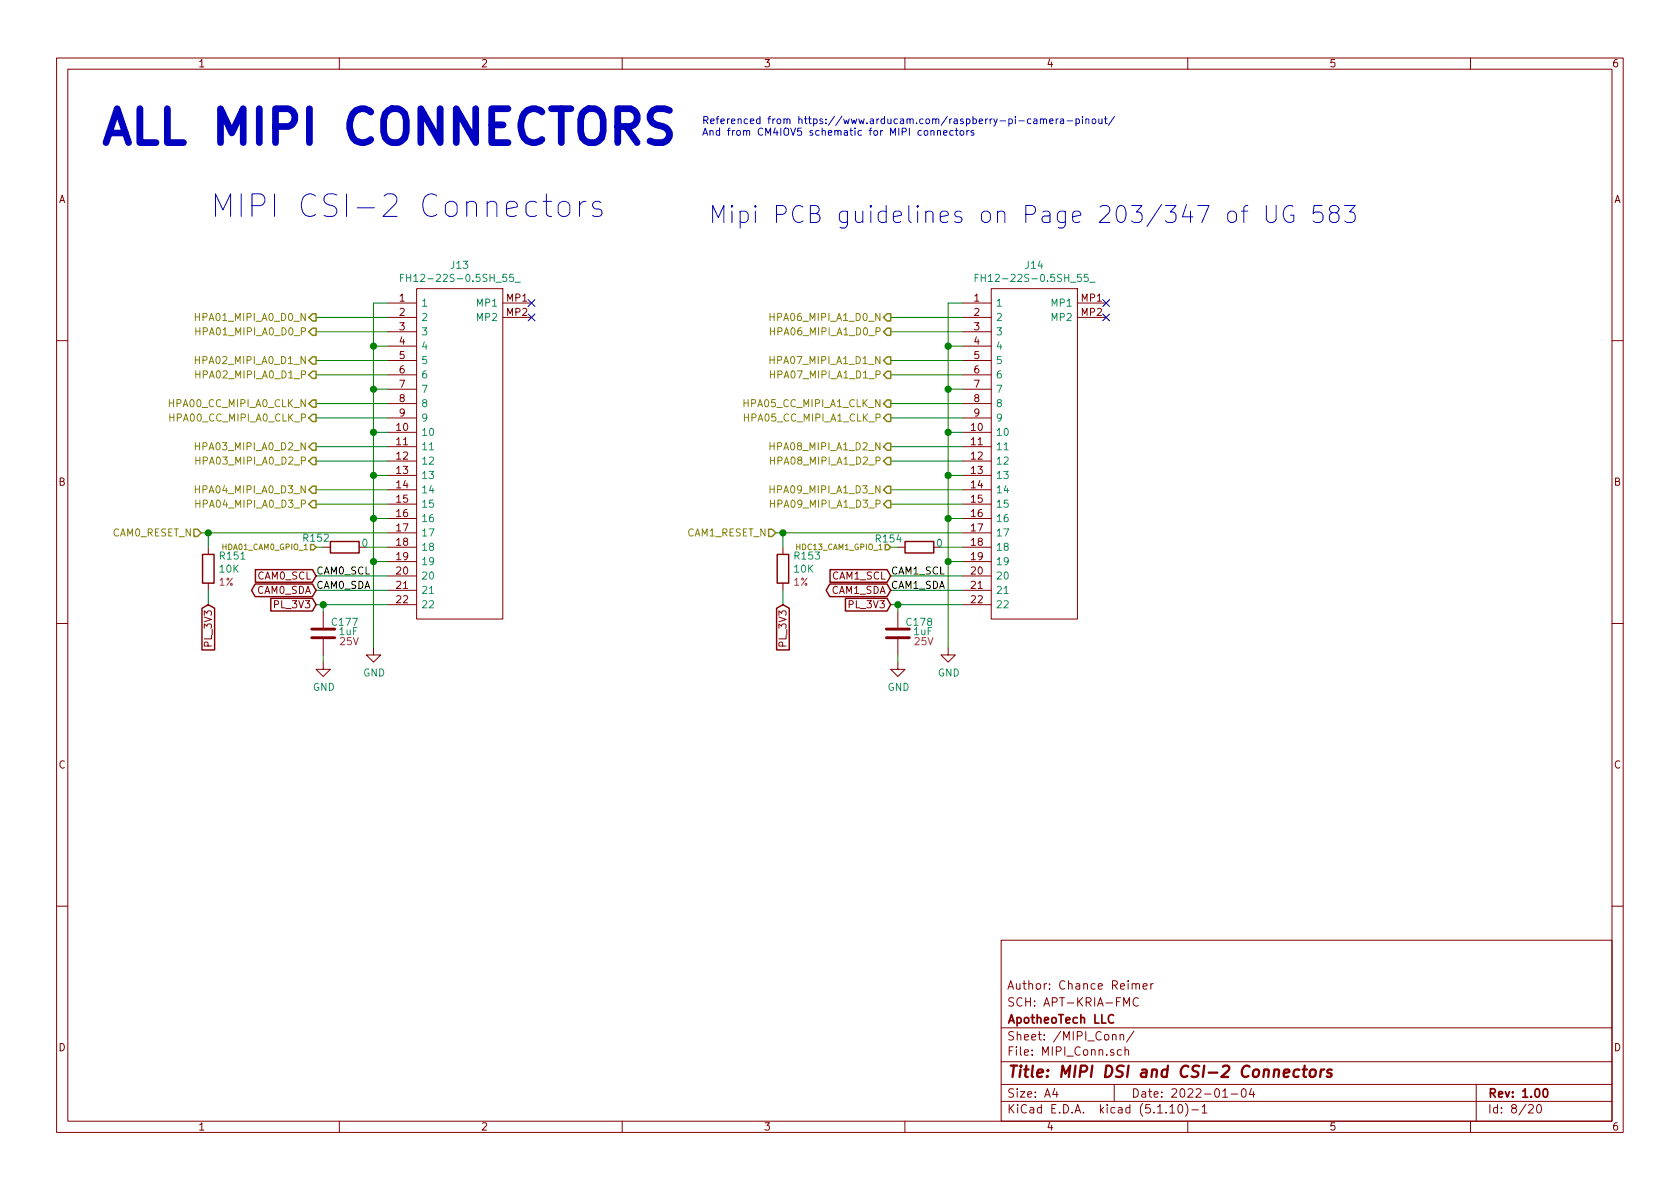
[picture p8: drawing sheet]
<svg xmlns="http://www.w3.org/2000/svg" width="297mm" height="210mm" viewBox="0 0 297 210" stroke-linecap="round" stroke-linejoin="round" font-family="sans-serif">
<g fill="none" stroke="#840000" stroke-width=".18">
<path d="M10 10.3h277v189.9h-277zM12 12.2h273v186.1h-273zM60 10.3v1.9M110 10.3v1.9M160 10.3v1.9M210 10.3v1.9M260 10.3v1.9M68.6 53.6h5.1M68.6 56.1h5.1M68.6 58.7h5.1M73.7 51h15.2v58.5h-15.2zM88.9 53.6h5.1"/>
<path d="M88.9 56.1h5.1M170.2 53.6h5.1M170.2 56.1h5.1M170.2 58.7h5.1M175.3 51h15.2v58.5h-15.2zM190.5 53.6h5.1M190.5 56.1h5.1M10 60.2h2M68.6 76.4h5.1M68.6 79h5.1M68.6 61.2h5.1M68.6 63.7h5.1"/>
<path d="M68.6 66.3h5.1M68.6 68.8h5.1M68.6 71.4h5.1M68.6 73.9h5.1M170.2 76.4h5.1M170.2 79h5.1M170.2 61.2h5.1M170.2 63.7h5.1M170.2 66.3h5.1M170.2 68.8h5.1M170.2 71.4h5.1M170.2 73.9h5.1"/>
<path d="M285 60.2h2M36.8 96.8v1.2M57.1 96.8h1.3M68.6 81.5h5.1M68.6 84.1h5.1M68.6 86.6h5.1M68.6 89.1h5.1M68.6 91.7h5.1M68.6 94.2h5.1M68.6 96.8h5.1M68.6 99.3h5.1M138.4 96.8v1.2"/>
<path d="M158.7 96.8h1.3M170.2 81.5h5.1M170.2 84.1h5.1M170.2 86.6h5.1M170.2 89.1h5.1M170.2 91.7h5.1M170.2 94.2h5.1M170.2 96.8h5.1M170.2 99.3h5.1M10 110.3h2M36.8 103.1v1.3M57.1 117.1v1.3h1.3l-1.3 1.2-1.2-1.2h1.2"/>
<path d="M57.1 108.2v2.8M57.1 113v2.8M66 114.5v1.3h1.3l-1.3 1.3-1.2-1.3h1.2M68.6 101.8h5.1M68.6 104.4h5.1M68.6 106.9h5.1M138.4 103.1v1.3M158.7 117.1v1.3h1.3l-1.3 1.2-1.2-1.2h1.2M158.7 108.2v2.8M158.7 113v2.8M167.6 114.5v1.3h1.3l-1.3 1.3-1.2-1.3h1.2M170.2 101.8h5.1"/>
<path d="M170.2 104.4h5.1M170.2 106.9h5.1M285 110.3h2M10 160.2h2M177 166.3h108v32h-108zM198.7 177.9v-1.5l.5 1.1 .5-1.1v1.5M200.2 174.1l.1-.1a.37 .37 0 0 1 .5 .1v.8M200.8 174.1l.2-.2 .4 .1 .1 .9M201.3 176.6a.7 .7 0 0 0-.9 .2 .7 .7 0 0 0 .1 .9 .55 .55 0 0 0 .8 .1M202.1 174.4l.7-.1v-.3l-.5-.1-.2 .2 .1 .7h.6M203.5 173.9v1M203.9 173.9l-.3 .1-.1 .2"/>
<path d="M285 160.2h2M60 198.3v1.9M110 198.3v1.9M160 198.3v1.9M177 194.8h108M177 191.8h108M177 187.8h108M177 181.8h108M186.5 192.5l-.4 1h1M186.8 193v1M196.7 183.1l.2-.2 .4 .1v.9M197 191.8v3"/>
<path d="M198 183.1l.3-.2 .3 .1 .1 .9M198 182.9v1M198.3 185.7l-.5-.1-.2 .3v.6l.2 .1 .5-.1M198.9 185.7l.2-.1 .4 .1v.9M198.9 185.1v1.5M200.5 182.3l-1.3 2M206.8 195.8l.5-.5v1.5M206.8 196.8h.9M208.5 195.4l.1-.1a.8 .8 0 0 1 .5 .8 .8 .8 0 0 1-.5 .7 1 1 0 0 1-.1-1.4zM209.6 195.1a1.71 1.71 0 0 1 0 2.3M210 198.3v1.9M210.7 196.3h1.2"/>
<path d="M212.5 195.8l.5-.5v1.5M212.5 196.8h.9M216.2 194h.8M217.7 193.5h1.1M219.6 192.7l.4-.2a.94 .94 0 0 1 0 1.5 .82 .82 0 0 1-.4-1.3zM221.3 192.5l-.4 1h.9M221.6 193v1M260 198.3v1.9M261 191.8v6.5M270.3 195.5l.2-.2h.3l.3 .5-.9 1h.9M271.8 195.5l.4-.2a.94 .94 0 0 1 0 1.5 .79 .79 0 0 1-.4-1.3z"/>
</g>
<path d="M196.9 179.6a.59 .59 0 0 0-.8 0 .59 .59 0 0 0-.1 .7 .56 .56 0 0 0 .2 .5 .56 .56 0 0 0 .7 0M272.9 192.7l.4-.2a.94 .94 0 0 1 0 1.5l-.4-.3-.1-.6z" fill="none" stroke="#840000" stroke-width=".3"/>
<path d="M227 189.8l1-.2-.1-.4-.5-.1-.4 .3v.9l.2 .1 .6-.1M229.7 189.2a.68 .68 0 0 0-.9 .3l-.1 .6 .1 .2 .2 .1 .6-.1M230.3 189.1h.8M230.7 188.4l-.2 1.8 .1 .1 .3 .1M231.7 189.3a.53 .53 0 0 1 .6-.2 .53 .53 0 0 1 .4 .4l-.1 .6a.54 .54 0 0 1-.5 .4 .54 .54 0 0 1-.6-.4zM233.6 189.1l-.2 1.3M234.1 189.1a.54 .54 0 0 0-.6 .4M235.5 189.2a.49 .49 0 0 0-.8 .3l.2 .3 .5 .1 .1 .2-.4 .3-.5-.1" fill="none" stroke="#840000" stroke-width=".41"/>
<path d="M70.8 49.1h.4M71.4 48.5h-.6v1.3M71.9 49.1h.7M71.9 48.5v1.3M90.8 48.5h-.6l-.1 .6 .5-.1 .2 .2v.3l-.2 .3-.5-.1M91.1 49.9h.9M172.4 49.1h.4M173 48.5h-.6v1.3M173.5 49.1h.7M173.5 48.5v1.3M192.4 48.5h-.6l-.1 .6 .5-.1 .2 .2v.3l-.2 .3-.5-.1M192.7 49.9h.9" fill="none" stroke="#008484" stroke-width=".18"/>
<path d="M35.8 98h2v5.1h-2zM58.4 95.8h5.1v2h-5.1zM137.4 98h2v5.1h-2zM160 95.8h5.1v2h-5.1zM35.7 107.6l1.1-.7 1.1 .7v7.3h-2.2zM45.1 103.3h10.1l.7 1.1-.7 1.1h-10.1l-.6-1.1zM45.2 100.7h10l.7 1.1-.7 1.2h-10zM47.9 105.8h7.3l.7 1.1-.7 1.1h-7.3zM137.3 107.6l1.1-.7 1.1 .7v7.3h-2.2zM146.7 103.3h10.1l.7 1.1-.7 1.1h-10.1l-.6-1.1zM146.8 100.7h10l.7 1.1-.7 1.2h-10zM149.5 105.8h7.3l.7 1.1-.7 1.1h-7.3z" fill="none" stroke="#840000" stroke-width=".25"/>
<path d="M55.1 111.2h4.1M55.1 112.8h4.1M156.7 111.2h4.1M156.7 112.8h4.1" fill="none" stroke="#840000" stroke-width=".51"/>
<g fill="none" stroke="#008400" stroke-width=".18">
<path d="M55.9 58.7h12.7M55.9 56.1h12.7M68.6 53.6h-2.6v60.9M157.5 58.7h12.7M157.5 56.1h12.7M170.2 53.6h-2.6v60.9M55.9 63.7h12.7M55.9 73.9h12.7M55.9 79h12.7M55.9 66.3h12.7M55.9 71.4h12.7M66 68.8h2.6"/>
<path d="M66 76.4h2.6M66 61.2h2.6M157.5 63.7h12.7M157.5 73.9h12.7M157.5 79h12.7M157.5 66.3h12.7M157.5 71.4h12.7M167.6 68.8h2.6M167.6 76.4h2.6M167.6 61.2h2.6M35.6 94.2h33M36.8 94.2v2.6"/>
<path d="M55.9 81.5h12.7M55.9 86.6h12.7M55.9 89.1h12.7M55.9 96.8h1.2M64.8 96.8h3.8M66 99.3h2.6M66 91.7h2.6M66 84.1h2.6M137.2 94.2h33M138.4 94.2v2.6M157.5 81.5h12.7M157.5 86.6h12.7"/>
<path d="M157.5 89.1h12.7M157.5 96.8h1.2M166.4 96.8h3.8M167.6 99.3h2.6M167.6 91.7h2.6M167.6 84.1h2.6M36.8 104.4v2.5M55.9 106.9h12.7M55.9 101.8h12.7M55.9 104.4h12.7M57.1 106.9v1.3M57.1 115.8v1.3"/>
<path d="M138.4 104.4v2.5M157.5 106.9h12.7M157.5 101.8h12.7M157.5 104.4h12.7M158.7 106.9v1.3M158.7 115.8v1.3"/>
</g>
<g fill="none" stroke="#848400" stroke-width=".25">
<path d="M55.2 55.5h.7v1.3h-.7l-.6-.7zM55.2 58h.7v1.3h-.7l-.6-.6zM156.8 55.5h.7v1.3h-.7l-.6-.7zM156.8 58h.7v1.3h-.7l-.6-.6zM55.2 65.7h.7v1.2h-.7l-.6-.6zM55.2 70.7h.7v1.3h-.7l-.6-.6zM55.2 73.3h.7v1.2h-.7l-.6-.6zM55.2 63.1h.7v1.3h-.7l-.6-.7zM55.2 78.4h.7v1.2h-.7l-.6-.6zM156.8 73.3h.7v1.2h-.7l-.6-.6zM156.8 63.1h.7v1.3h-.7l-.6-.7zM156.8 65.7h.7v1.2h-.7l-.6-.6z"/>
<path d="M156.8 70.7h.7v1.3h-.7l-.6-.6zM156.8 78.4h.7v1.2h-.7l-.6-.6zM34.3 93.6h.6l.7 .6-.7 .7h-.6zM54.9 96.3h.5l.5 .5-.5 .5h-.5zM55.2 80.9h.7v1.3h-.7l-.6-.7zM55.2 88.5h.7v1.3h-.7l-.6-.7zM55.2 86h.7v1.2h-.7l-.6-.6zM135.9 93.6h.6l.7 .6-.7 .7h-.6zM156.5 96.3h.5l.5 .5-.5 .5h-.5zM156.8 80.9h.7v1.3h-.7l-.6-.7zM156.8 88.5h.7v1.3h-.7l-.6-.7zM156.8 86h.7v1.2h-.7l-.6-.6z"/>
</g>
<g fill="none" stroke="#848400" stroke-width=".18">
<path d="M34.5 56h.8M34.5 55.4v1.3M34.6 58.6h.7M34.6 58v1.2M136.1 55.4v1.3M136.1 56h.8M136.2 58v1.2M136.2 58.6h.7M34.5 63.6h.8M34.5 78.9h.8M34.5 63v1.3M34.5 78.3v1.2"/>
<path d="M34.6 66.2h.7M34.6 65.6v1.2M136.1 63v1.3M136.1 78.3v1.2M136.1 63.6h.8M136.1 78.9h.8M136.2 65.6v1.2M136.2 66.2h.7M34.5 85.9v1.3M34.5 86.5h.8M34.6 80.8v1.3M34.6 88.4v1.3"/>
<path d="M34.6 81.4h.7M34.6 89h.7M136.1 85.9v1.3M136.1 86.5h.8M136.2 80.8v1.3M136.2 88.4v1.3M136.2 81.4h.7M136.2 89h.7M140.9 96.2v1M140.9 96.7h.5"/>
</g>
<g fill="none" stroke="#0000c2" stroke-width=".18">
<path d="M96 35.6h1.5M96.6 34.3v3.4l.2 .4 .7 .2M98.9 36a1.09 1.09 0 0 1 1-.4 1.09 1.09 0 0 1 .9 .8v1.1a1.08 1.08 0 0 1-1.1 .8 1.08 1.08 0 0 1-1-.8v-1.1zM102.5 35.6v2.7M103.6 35.6a1.05 1.05 0 0 0-1.1 .8M106.3 35.8l-.4-.2h-.6l-.3 .2-.3 .4 .3 .5 .3 .3h.6l.4 .1 .2 .4-.2 .6-.4 .2h-.8l-.4-.2M164.6 23.2l.2-.1h.3l.1 .8M164.6 23.1v.8M165.8 23.2l.1-.1h.3l.1 .8M165.8 23.1v.8M166.8 23.5l.6-.1v-.3h-.4l-.2 .2 .1 .6h.5M168.5 23.1h-.3l-.3 .2 .1 .6h.5"/>
<path d="M168.9 23.1h.5M169.1 22.7v1l.3 .2M169.8 23.2l.2-.1 .4 .1v.5l-.1 .2h-.3l-.2-.1zM170.9 23.1v.8M171.3 23.1l-.4 .2M172.2 23.1h-.3l-.2 .2v.1l.5 .2v.3h-.5M180.1 21.4h1M182.3 21.1l-.4-.1-.2 .3 .1 .5h.5M182.8 21.1h.5v.8M183.3 21.3l-.4 .1-.1 .2v.2h.5M183.9 21.2l.2-.2 .3 .1 .1 .8M183.9 21v.9"/>
<path d="M184.5 21.2l.2-.2 .3 .1v.8M185.6 21.4l.6-.1-.1-.2-.3-.1-.2 .2v.6h.5M186.7 21v.9M187.1 21l-.4 .3M187.5 21.1h.5l.1 .8M188.1 21.3l-.5 .1-.1 .2 .1 .3 .5-.1M188.7 21.4h.9M190.2 21.1l.4-.1 .3 .3-.2 .5h-.5M190.2 21v1.3M191.4 20.6v.1M191.4 21v.9M192 21.2l.2-.2 .3 .1v.8"/>
<path d="M192 21v.9M193.1 21.2l.2-.2 .4 .2 .1 .4-.2 .2-.3 .1-.2-.2zM194.3 21l.1 .8 .3 .1 .1-.2M194.8 21v.9M195.3 21h.5M195.5 20.6v1.1l.3 .2M197.1 20.5l-1.1 1.7M217.2 37.6a.81 .81 0 0 1 .8-.3 .81 .81 0 0 1 .6 .6v.9a.8 .8 0 0 1-.8 .6 .8 .8 0 0 1-.7-.6v-.9zM219.5 37.3h1.1M220.6 36.3l-.5 .2-.2 .3v2.5M223.9 36.3v2.5l.2 .3 .4 .2h.5l.5-.2 .1-.3v-2.5M228.6 36.5a1.16 1.16 0 0 0-1.7 1.1 1.28 1.28 0 0 0 .4 1.4 1.28 1.28 0 0 0 1.3 .2l.2-.1v-1.1h-.6"/>
<path d="M233.8 36.3h-1.5l-.1 1.5 .4-.3h.7l.3 .1 .3 .4v.8l-.1 .3-.5 .2h-.7l-.4-.2M235.6 37.6a.64 .64 0 0 1-.6-.6 .64 .64 0 0 1 .6-.7h.6a.64 .64 0 0 1 .6 .7 .64 .64 0 0 1-.6 .6h-.6l-.3 .2a.95 .95 0 0 0 0 1.4l.3 .1h.6l.4-.2a.96 .96 0 0 0-.1-1.3l-.3-.2M237.7 36.3h1.9l-1 1.2a.78 .78 0 0 1 1 .5v.8l-.3 .4-.3 .1h-.8l-.5-.2"/>
</g>
<path d="M118.4 19.5l-.9-.3h-1.4a1.46 1.46 0 0 0-1.2 1.5 1.46 1.46 0 0 0 1.2 1.4 2.2 2.2 0 0 1 2.3 1.4 1.55 1.55 0 0 1-1.2 1.7h-1.4l-.9-.3" fill="none" stroke="#0000c2" stroke-width="1.2"/>
<g fill="#008400" stroke="#008400" stroke-width=".25">
<circle cx="167.6" cy="61.2" r=".51"/>
<circle cx="167.6" cy="99.3" r=".51"/>
<circle cx="66" cy="61.2" r=".51"/>
<circle cx="66" cy="68.8" r=".51"/>
<circle cx="66" cy="76.4" r=".51"/>
<circle cx="66" cy="84.1" r=".51"/>
<circle cx="66" cy="91.7" r=".51"/>
<circle cx="66" cy="99.3" r=".51"/>
<circle cx="167.6" cy="91.7" r=".51"/>
<circle cx="36.8" cy="94.2" r=".51"/>
<circle cx="167.6" cy="68.8" r=".51"/>
<circle cx="57.2" cy="106.9" r=".51"/>
<circle cx="158.8" cy="106.9" r=".51"/>
<circle cx="167.6" cy="76.4" r=".51"/>
<circle cx="138.4" cy="94.2" r=".51"/>
<circle cx="167.6" cy="84.1" r=".51"/>
</g>
<path d="M93.4 55.5l1.2 1.2M93.4 53l1.2 1.2M94.6 55.5l-1.2 1.2M94.6 53l-1.2 1.2M195 53l1.2 1.2M195 55.5l1.2 1.2M196.2 53l-1.2 1.2M196.2 55.5l-1.2 1.2" fill="none" stroke="#000084" stroke-width=".18"/>
<text font-size="8.3" fill="#0000c2" x="17.4" y="25.5">ALL MIPI CONNECTORS</text>
<text font-size="5.6" fill="#0000c2" x="37.1" y="38.5">MIPI CSI-2 Connectors</text>
<text font-size="4.2" fill="#0000c2" x="125.2" y="39.5">Mipi PCB guidelines on Page 203/347 of UG 583</text>
<text font-size="2.8" fill="#840000" x="178" y="190.5">Title: MIPI DSI and CSI-2 Connectors</text>
<g font-size="2.1" fill="#840000">
<text x="178" y="178">SCH: APT-KRIA-FMC</text>
<text x="178" y="175">Author: Chance Reimer</text>
<text x="178" y="184">Sheet: /MIPI_Conn/</text>
<text x="178" y="181">ApotheoTech LLC</text>
<text x="178" y="186.7">File: MIPI_Conn.sch</text>
<text x="178" y="196.9">KiCad E.D.A. kicad (5.1.10)-1</text>
<text x="178" y="194.1">Size: A4</text>
<text x="200" y="194.1">Date: 2022-01-04</text>
<text x="263" y="194.1">Rev: 1.00</text>
<text x="263" y="196.9">Id: 8/20</text>
</g>
<g font-size="1.8" fill="#840000">
<text x="35" y="11.9">1</text>
<text x="85" y="11.9">2</text>
<text x="135" y="11.9">3</text>
<text x="185" y="11.9">4</text>
<text x="235" y="11.9">5</text>
<text x="285" y="11.9">6</text>
<text x="10.4" y="35.9">A</text>
<text x="285.4" y="35.9">A</text>
<text x="70.6" y="53.3">1</text>
<text x="89.6" y="53.3">MP1</text>
<text x="172.2" y="53.3">1</text>
<text x="191.2" y="53.3">MP1</text>
<text x="70.6" y="55.9">2</text>
<text x="70.6" y="58.4">3</text>
<text x="89.6" y="55.9">MP2</text>
<text x="172.2" y="55.9">2</text>
<text x="172.2" y="58.4">3</text>
<text x="191.2" y="55.9">MP2</text>
<text x="70.6" y="61">4</text>
<text x="70.6" y="63.5">5</text>
<text x="172.2" y="61">4</text>
<text x="172.2" y="63.5">5</text>
<text x="70.6" y="66">6</text>
<text x="70.6" y="68.6">7</text>
<text x="70.6" y="71.1">8</text>
<text x="172.2" y="66">6</text>
<text x="172.2" y="68.6">7</text>
<text x="172.2" y="71.1">8</text>
<text x="70.2" y="76.2">10</text>
<text x="70.6" y="73.7">9</text>
<text x="171.8" y="76.2">10</text>
<text x="172.2" y="73.7">9</text>
<text x="70.2" y="78.7">11</text>
<text x="70.2" y="81.3">12</text>
<text x="70.2" y="83.8">13</text>
<text x="171.8" y="78.7">11</text>
<text x="171.8" y="81.3">12</text>
<text x="171.8" y="83.8">13</text>
<text x="10.4" y="85.9">B</text>
<text x="70.2" y="86.4">14</text>
<text x="70.2" y="88.9">15</text>
<text x="171.8" y="86.4">14</text>
<text x="171.8" y="88.9">15</text>
<text x="285.4" y="85.9">B</text>
<text x="70.2" y="91.4">16</text>
<text x="70.2" y="94">17</text>
<text x="171.8" y="91.4">16</text>
<text x="171.8" y="94">17</text>
<text x="70.2" y="96.5">18</text>
<text x="70.2" y="99.1">19</text>
<text x="70.2" y="101.6">20</text>
<text x="171.8" y="96.5">18</text>
<text x="171.8" y="99.1">19</text>
<text x="171.8" y="101.6">20</text>
<text x="45.4" y="105">CAM0_SDA</text>
<text x="45.6" y="102.5">CAM0_SCL</text>
<text x="48.7" y="107.6">PL_3V3</text>
<text x="70.2" y="104.1">21</text>
<text x="70.2" y="106.7">22</text>
<text x="147" y="105">CAM1_SDA</text>
<text x="147.2" y="102.5">CAM1_SCL</text>
<text x="150.3" y="107.6">PL_3V3</text>
<text x="171.8" y="104.1">21</text>
<text x="171.8" y="106.7">22</text>
<text x="37.5" y="114.1" transform="rotate(-90 37.5 114.1)">PL_3V3</text>
<text x="139.1" y="114.1" transform="rotate(-90 139.1 114.1)">PL_3V3</text>
<text x="10.4" y="135.9">C</text>
<text x="285.4" y="135.9">C</text>
<text x="10.4" y="185.9">D</text>
<text x="285.4" y="185.9">D</text>
<text x="35" y="199.9">1</text>
<text x="85" y="199.9">2</text>
<text x="135" y="199.9">3</text>
<text x="185" y="199.9">4</text>
<text x="235" y="199.9">5</text>
<text x="285" y="199.9">6</text>
</g>
<g font-size="1.8" fill="#0000c2">
<text x="124.1" y="21.9">Referenced from https://www.arducam.com/raspberry-pi-camera-pinout/</text>
<text x="124.1" y="24">And from CM4IOV5 schematic for MIPI connectors</text>
</g>
<g font-size="1.8" fill="#008484">
<text x="79.8" y="47.5">J13</text>
<text x="181.4" y="47.5">J14</text>
<text x="72.5" y="49.9">FH12-22S-0.5SH_55_</text>
<text x="174.1" y="49.9">FH12-22S-0.5SH_55_</text>
<text x="74.4" y="54.2">1</text>
<text x="74.4" y="56.8">2</text>
<text x="74.4" y="59.3">3</text>
<text x="84.5" y="54.2">MP1</text>
<text x="84.5" y="56.8">MP2</text>
<text x="176" y="54.2">1</text>
<text x="176" y="56.8">2</text>
<text x="176" y="59.3">3</text>
<text x="186.1" y="54.2">MP1</text>
<text x="186.1" y="56.8">MP2</text>
<text x="74.4" y="61.8">4</text>
<text x="74.4" y="64.4">5</text>
<text x="176" y="61.8">4</text>
<text x="176" y="64.4">5</text>
<text x="74.4" y="66.9">6</text>
<text x="74.4" y="69.5">7</text>
<text x="176" y="66.9">6</text>
<text x="176" y="69.5">7</text>
<text x="74.4" y="77.1">10</text>
<text x="74.4" y="72">8</text>
<text x="74.4" y="74.5">9</text>
<text x="176" y="77.1">10</text>
<text x="176" y="72">8</text>
<text x="176" y="74.5">9</text>
<text x="74.4" y="79.6">11</text>
<text x="74.4" y="82.2">12</text>
<text x="176" y="79.6">11</text>
<text x="176" y="82.2">12</text>
<text x="74.4" y="84.7">13</text>
<text x="74.4" y="87.2">14</text>
<text x="74.4" y="89.8">15</text>
<text x="176" y="84.7">13</text>
<text x="176" y="87.2">14</text>
<text x="176" y="89.8">15</text>
<text x="53.8" y="95.8">R152</text>
<text x="74.4" y="92.3">16</text>
<text x="74.4" y="94.9">17</text>
<text x="155" y="95.9">R154</text>
<text x="176" y="92.3">16</text>
<text x="176" y="94.9">17</text>
<text x="38.9" y="101.3">10K</text>
<text x="39" y="99">R151</text>
<text x="64" y="96.7">0</text>
<text x="74.4" y="97.4">18</text>
<text x="74.4" y="99.9">19</text>
<text x="140.5" y="101.3">10K</text>
<text x="165.6" y="96.7">0</text>
<text x="176" y="97.4">18</text>
<text x="176" y="99.9">19</text>
<text x="74.4" y="102.5">20</text>
<text x="74.4" y="105">21</text>
<text x="74.4" y="107.6">22</text>
<text x="176" y="102.5">20</text>
<text x="176" y="105">21</text>
<text x="176" y="107.6">22</text>
<text x="58.8" y="110.7">C177</text>
<text x="60" y="112.3">1uF</text>
<text x="160.4" y="110.7">C178</text>
<text x="161.6" y="112.3">1uF</text>
<text x="64.2" y="119.6">GND</text>
<text x="165.8" y="119.6">GND</text>
<text x="55.3" y="122.2">GND</text>
<text x="156.9" y="122.2">GND</text>
</g>
<g font-size="1.8" fill="#848400">
<text x="35.3" y="56.8">HPA01_MIPI_A0_D0_N</text>
<text x="35.4" y="59.3">HPA01_MIPI_A0_D0_P</text>
<text x="136.9" y="56.8">HPA06_MIPI_A1_D0_N</text>
<text x="137" y="59.3">HPA06_MIPI_A1_D0_P</text>
<text x="35.3" y="64.4">HPA02_MIPI_A0_D1_N</text>
<text x="136.9" y="64.4">HPA07_MIPI_A1_D1_N</text>
<text x="35.4" y="66.9">HPA02_MIPI_A0_D1_P</text>
<text x="137" y="66.9">HPA07_MIPI_A1_D1_P</text>
<text x="30.4" y="72">HPA00_CC_MIPI_A0_CLK_N</text>
<text x="30.5" y="74.5">HPA00_CC_MIPI_A0_CLK_P</text>
<text x="132" y="72">HPA05_CC_MIPI_A1_CLK_N</text>
<text x="132.1" y="74.5">HPA05_CC_MIPI_A1_CLK_P</text>
<text x="35.3" y="79.6">HPA03_MIPI_A0_D2_N</text>
<text x="35.4" y="82.2">HPA03_MIPI_A0_D2_P</text>
<text x="136.9" y="79.6">HPA08_MIPI_A1_D2_N</text>
<text x="137" y="82.2">HPA08_MIPI_A1_D2_P</text>
<text x="35.3" y="87.2">HPA04_MIPI_A0_D3_N</text>
<text x="35.4" y="89.8">HPA04_MIPI_A0_D3_P</text>
<text x="136.9" y="87.2">HPA09_MIPI_A1_D3_N</text>
<text x="137" y="89.8">HPA09_MIPI_A1_D3_P</text>
<text x="19.9" y="94.9">CAM0_RESET_N</text>
<text x="121.5" y="94.9">CAM1_RESET_N</text>
<text x="140.6" y="99">R153</text>
</g>
<g font-size="1.8">
<text x="55.9" y="101.6">CAM0_SCL</text>
<text x="157.5" y="101.6">CAM1_SCL</text>
<text x="55.9" y="104.1">CAM0_SDA</text>
<text x="157.5" y="104.1">CAM1_SDA</text>
</g>
<g font-size="1.8" fill="#840084">
<text x="38.7" y="103.6">1%</text>
<text x="140.3" y="103.6">1%</text>
<text x="60.1" y="114.1">25V</text>
<text x="161.7" y="114.1">25V</text>
</g>
<g font-size="1.4" fill="#848400">
<text x="39.7" y="97.3">HDA01_CAM0_GPIO_1</text>
<text x="141.3" y="97.3">HDC13_CAM1_GPIO_1</text>
</g>
</svg>
